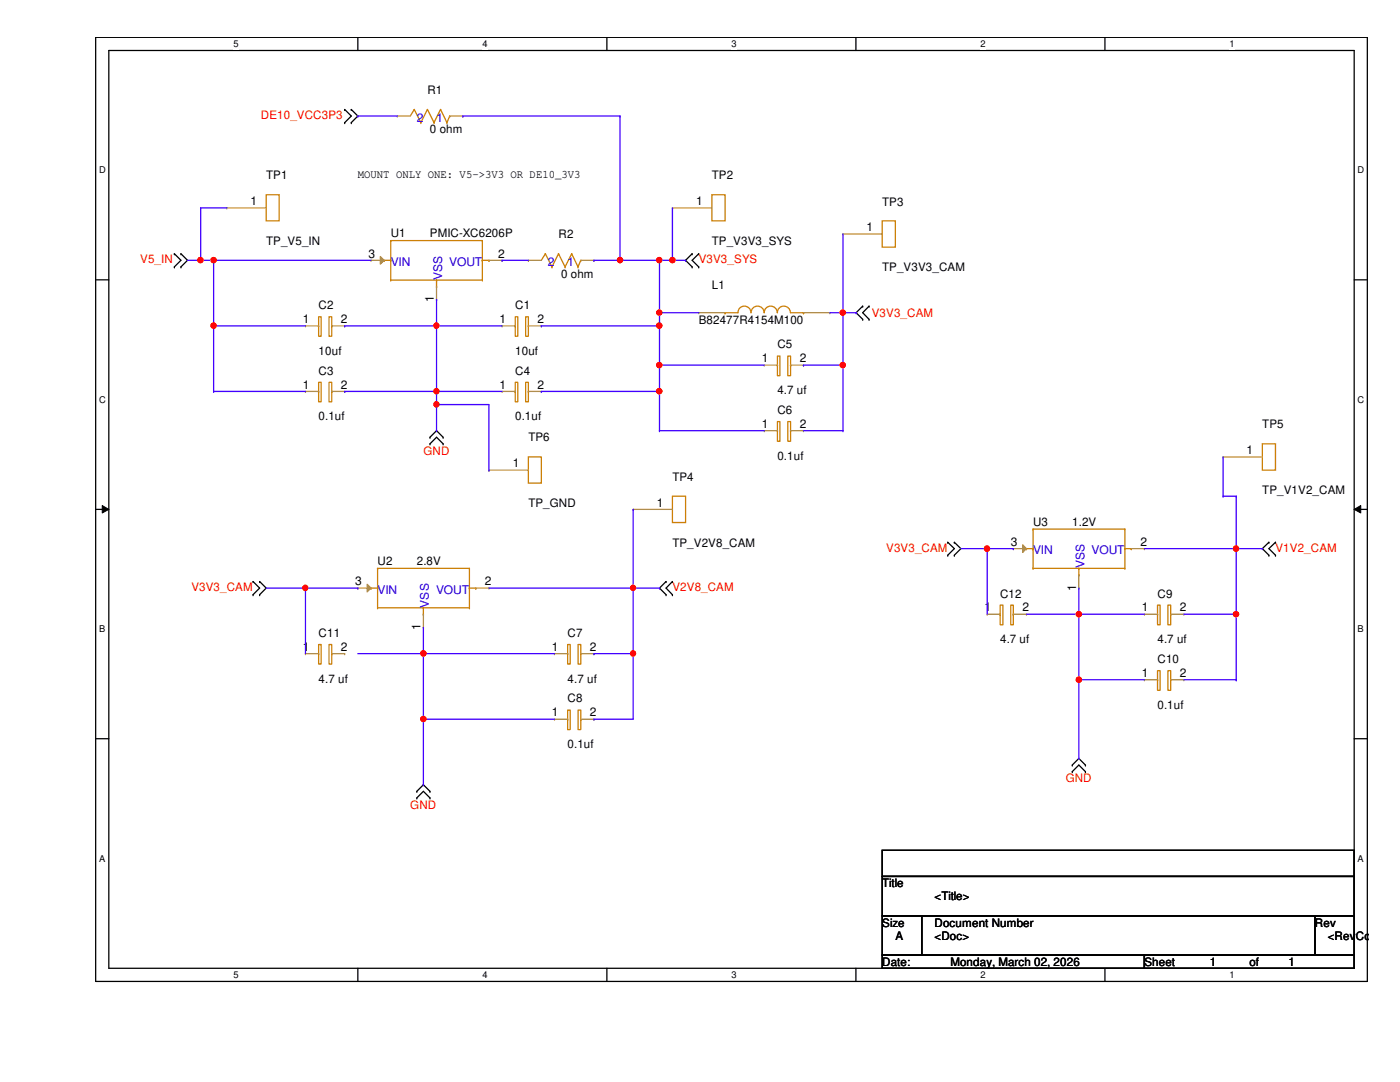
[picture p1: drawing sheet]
<svg xmlns="http://www.w3.org/2000/svg" width="279mm" height="216mm" viewBox="0 0 279 216" stroke-linecap="round" stroke-linejoin="round" font-family="sans-serif">
<path d="M19.1 7.5h253.8v188.3h-253.8zM21.7 10.1h248.6v183.1h-248.6z" fill="none" stroke="#000" stroke-width=".25"/>
<g fill="#fff">
<path d="M46.6 7.7h1v2.1h-1z"/>
<path d="M46.6 193.5h1v2.1h-1z"/>
</g>
<path d="M71.4 7.5v2.6M71.4 193.2v2.6" fill="none" stroke="#000" stroke-width=".25"/>
<g fill="#fff">
<path d="M96.3 7.7h1v2.1h-1z"/>
<path d="M96.3 193.5h1v2.1h-1z"/>
</g>
<path d="M121.1 7.5v2.6M121.1 193.2v2.6" fill="none" stroke="#000" stroke-width=".25"/>
<g fill="#fff">
<path d="M146 7.7h1v2.1h-1z"/>
<path d="M146 193.5h1v2.1h-1z"/>
</g>
<path d="M170.8 7.5v2.6M170.8 193.2v2.6" fill="none" stroke="#000" stroke-width=".25"/>
<g fill="#fff">
<path d="M195.7 7.7h1v2.1h-1z"/>
<path d="M195.7 193.5h1v2.1h-1z"/>
</g>
<path d="M220.5 7.5v2.6M220.5 193.2v2.6" fill="none" stroke="#000" stroke-width=".25"/>
<g fill="#fff">
<path d="M245.4 7.7h1v2.1h-1z"/>
<path d="M245.4 193.5h1v2.1h-1z"/>
<path d="M19.8 32.9h1.3v2.1h-1.3z"/>
<path d="M270.9 32.9h1.3v2.1h-1.3z"/>
<path d="M19.8 78.7h1.3v2.1h-1.3z"/>
<path d="M270.9 78.7h1.3v2.1h-1.3z"/>
</g>
<path d="M19.1 55.8h2.6M270.3 55.8h2.6" fill="none" stroke="#000" stroke-width=".25"/>
<g fill="#fff">
<path d="M19.8 124.5h1.2v2.1h-1.2z"/>
<path d="M270.9 124.5h1.3v2.1h-1.3z"/>
</g>
<path d="M19.1 101.6h2.6M270.3 101.6h2.6" fill="none" stroke="#000" stroke-width=".25"/>
<path d="M20.4 100.9l1.3 .7-1.3 .8zM270.3 101.6l1.3-.7v1.5z" fill="#000"/>
<path d="M20.4 100.9l1.3 .7-1.3 .8zM270.3 101.6l1.3-.7v1.5z" fill="none" stroke="#000" stroke-width=".2"/>
<g fill="#fff">
<path d="M19.8 170.3h1.2v2h-1.2z"/>
<path d="M270.9 170.3h1.3v2h-1.3z"/>
</g>
<g fill="none" stroke="#000" stroke-width=".25">
<path d="M68.8 21.8h.1M68.8 24.5h.1M68.8 21.8l1.3 1.4-1.3 1.3M70.1 24.5h.1M70.1 21.8h.1M70.1 21.8l1.3 1.4-1.3 1.3M34.8 50.6h.1M34.8 53.3h.1M34.8 50.6l1.3 1.3-1.3 1.4M36.1 53.3h.1M36.1 50.6h.1M36.1 50.6l1.3 1.3-1.3 1.4"/>
<path d="M138.1 50.6h.1M138.1 53.3h.1M138.1 50.6l-1.3 1.3 1.3 1.4M139.4 53.3h.1M139.4 50.6h.1M139.4 50.6l-1.3 1.3 1.3 1.4M172.2 61.1h.1M172.2 63.7h.1M172.2 61.1l-1.3 1.3 1.3 1.3M173.4 63.7h.1M173.4 61.1h.1M173.4 61.1l-1.2 1.3 1.2 1.3"/>
<path d="M85.8 87.2h.1M85.8 88.6h.1M85.8 87.2l1.3-1.3 1.3 1.3M85.8 88.6l1.3-1.4 1.3 1.4M88.4 87.2h.1M88.4 88.6h.1M50.5 116h.1M50.5 118.7h.1M50.5 116l1.3 1.3-1.3 1.4M51.8 118.7h.1M51.8 116h.1M51.8 116l1.3 1.3-1.3 1.4"/>
<path d="M132.9 116h.1M132.9 118.7h.1M132.9 116l-1.3 1.3 1.3 1.4M134.2 118.7h.1M134.2 116h.1M134.2 116l-1.3 1.3 1.3 1.4M189.1 108.2h.1M189.1 110.8h.1M189.1 108.2l1.4 1.3-1.4 1.3M190.5 110.8h.1M190.5 108.2h.1M190.5 108.2l1.3 1.3-1.3 1.3"/>
<path d="M253.2 108.2h.1M253.2 110.8h.1M253.2 108.2l-1.3 1.3 1.3 1.3M254.6 110.8h.1M254.6 108.2h.1M254.6 108.2l-1.4 1.3 1.4 1.3M19.1 147.4h2.6M83.2 157.9h.1M83.2 159.2h.1M83.2 157.9l1.3-1.3 1.3 1.3M83.2 159.2l1.3-1.3 1.3 1.3M85.8 157.9h.1"/>
<path d="M85.8 159.2h.1M214 152.7h.1M214 154h.1M214 152.7l1.3-1.4 1.3 1.4M214 154l1.3-1.3 1.3 1.3M216.6 152.7h.1M216.6 154h.1M270.3 147.4h2.6M176.1 169.7h94.2v5.2h-94.2zM176.1 174.9h94.2v7.9h-94.2zM176.1 182.8h7.8v7.8h-7.8zM176.1 190.6h52.3v2.6h-52.3z"/>
<path d="M183.9 182.8h78.5v7.8h-78.5zM228.4 190.6h41.9v2.6h-41.9zM262.4 182.8h7.9v7.8h-7.9z"/>
</g>
<g fill="none" stroke="#cc8006" stroke-width=".25">
<path d="M76.7 51.9h.1M76.7 51.9h1.3M78 55.9h.1M78 51.9h.1M78 48h.1M78 48h18.3M78 55.9h18.3M78 48v7.9M87.1 55.9h.1M87.1 57.1h.1M87.1 55.9v1.2M96.3 48h.1"/>
<path d="M96.3 51.9h.1M96.3 55.9h.1M96.3 48v7.9M96.3 51.9h1.3M97.6 51.9h.1"/>
</g>
<path d="M87.1 59.8h.1M87.1 57.1v2.7M97.6 51.9h2.6M100.2 51.9h.1" fill="none" stroke="#a84" stroke-width=".25"/>
<path d="M75.9 51.2l.8 .7-.8 .8z" fill="#a84"/>
<g fill="none" stroke="#a84" stroke-width=".25">
<path d="M74 51.9h.1M74 51.9h2.7M75.9 51.2l.8 .7-.8 .8zM61 65h.1M61 65h2.6M66.2 65h2.6M68.8 65h.1M100.2 78.1h.1M100.2 78.1h2.6M105.5 78.1h2.5M108 78.1h.1M152.5 85.9h.1"/>
<path d="M152.5 85.9h2.7M157.8 85.9h2.6M160.4 85.9h.1M95 117.3h2.6M97.6 117.3h.1M126.4 101.6h.1M126.4 101.6h7.8M84.5 125.2h.1M84.5 122.6v2.6"/>
</g>
<g fill="none" stroke="#cc8006" stroke-width=".25">
<path d="M63.6 63.2h.5v3.9h-.5zM63.6 65h.1M65.7 63.2h.5v3.9h-.5zM66.2 65h.1M102.8 76.3h.5v3.9h-.5zM102.8 78.1h.1M104.9 76.3h.6v3.9h-.6zM105.5 78.1h.1M134.2 99h2.6v5.3h-2.6zM155.2 84.1h.5v4h-.5zM155.2 85.9h.1M157.2 84.1h.6v4h-.6z"/>
<path d="M157.8 85.9h.1M74 117.3h.1M74 117.3h1.4M75.4 117.3h.1M75.4 113.4h.1M75.4 113.4h18.3M75.4 113.4v7.9M93.7 113.4h.1M93.7 117.3h.1M93.7 113.4v7.9M93.7 117.3h1.3M95 117.3h.1"/>
<path d="M75.4 121.3h.1M75.4 121.3h18.3M84.5 121.3h.1M84.5 122.6h.1M84.5 121.3v1.3M93.7 121.3h.1"/>
</g>
<path d="M73.3 116.6l.7 .7-.7 .8z" fill="#a84"/>
<g fill="none" stroke="#a84" stroke-width=".25">
<path d="M105.5 51.9h.1M105.5 51.9h2.5M115.9 51.9h2.6M118.5 51.9h.1M100.2 65h.1M100.2 65h2.6M105.5 65h2.5M108 65h.1M71.4 117.3h.1M71.4 117.3h2.6M73.3 116.6l.7 .7-.7 .8zM215.3 117.3h.1"/>
<path d="M215.3 114.7v2.6M225.8 109.5h2.6M228.4 109.5h.1"/>
</g>
<g fill="none" stroke="#cc8006" stroke-width=".25">
<path d="M108.8 50.6h.1M108.8 50.6l1.4 2.7M108.8 50.6l-.8 1.3M110.2 53.3h.1M111.5 50.6h.1M111.5 50.6l-1.3 2.7M111.5 50.6l1.3 2.7M112.8 53.3h.1M114.1 50.6h.1M114.1 50.6l-1.3 2.7M114.1 50.6l1.3 2.7M115.4 53.3h.1"/>
<path d="M115.9 51.9h.1M115.9 51.9l-.5 1.4M102.8 63.2h.5v3.9h-.5zM102.8 65h.1M104.9 63.2h.6v3.9h-.6zM105.5 65h.1M204.9 109.5h.1M204.9 109.5h1.3M206.2 113.4h.1M206.2 109.5h.1M206.2 105.6h.1M206.2 105.6h18.3"/>
<path d="M206.2 113.4h18.3M206.2 105.6v7.8M215.3 113.4h.1M215.3 114.7h.1M215.3 113.4v1.3M224.5 105.6h.1M224.5 109.5h.1M224.5 113.4h.1M224.5 105.6v7.8M224.5 109.5h1.3M225.8 109.5h.1"/>
</g>
<path d="M204.1 108.7l.8 .8-.8 .7z" fill="#a84"/>
<g fill="none" stroke="#a84" stroke-width=".25">
<path d="M79.3 23.2h.1M79.3 23.2h2.6M89.7 23.2h2.7M92.4 23.2h.1M45.3 41.5h.1M45.3 41.5h7.8M134.2 41.5h.1M134.2 41.5h7.9M168.2 46.7h.1M168.2 46.7h7.9M61 78.1h.1M61 78.1h2.6"/>
<path d="M66.2 78.1h2.6M68.8 78.1h.1M139.4 62.4h.1M139.4 62.4h5.3M152.5 72.9h.1M152.5 72.9h2.7M157.8 72.9h2.6M160.4 72.9h.1M160.4 62.4h5.2M165.6 62.4h.1M97.6 93.8h.1M97.6 93.8h7.9"/>
<path d="M244.1 91.2h.1M244.1 91.2h7.8M202.2 109.5h.1M202.2 109.5h2.7M204.1 108.7l.8 .8-.8 .7zM61 130.4h.1M61 130.4h2.6M66.2 130.4h2.6M68.8 130.4h.1M110.7 130.4h.1M110.7 130.4h2.6M115.9 130.4h2.6"/>
<path d="M118.5 130.4h.1M197 122.6h.1M197 122.6h2.6M202.2 122.6h2.7M204.9 122.6h.1M228.4 135.6h.1M228.4 122.6h.1M228.4 122.6h2.6M228.4 135.6h2.6M233.6 122.6h2.7M233.6 135.6h2.7M236.3 135.6h.1"/>
<path d="M236.3 122.6h.1M110.7 143.5h.1M110.7 143.5h2.6M115.9 143.5h2.6M118.5 143.5h.1"/>
</g>
<g fill="none" stroke="#cc8006" stroke-width=".25">
<path d="M53.1 38.9h2.6v5.2h-2.6zM82.7 21.8h.1M82.7 21.8l1.3 2.7M82.7 21.8l-.8 1.4M84 24.5h.1M85.3 21.8h.1M85.3 21.8l-1.3 2.7M85.3 21.8l1.3 2.7M86.6 24.5h.1M87.9 21.8h.1M87.9 21.8l-1.3 2.7M87.9 21.8l1.3 2.7"/>
<path d="M89.2 24.5h.1M89.7 23.2h.1M89.7 23.2l-.5 1.3M142.1 38.9h2.6v5.2h-2.6zM176.1 44.1h2.6v5.2h-2.6zM63.6 76.3h.5v3.9h-.5zM63.6 78.1h.1M65.7 76.3h.5v3.9h-.5zM66.2 78.1h.1M144.7 62.4h.1M144.7 62.4h2.6a1.29 1.29 0 0 1 1.3-1.3 1.29 1.29 0 0 1 1.3 1.3 1.31 1.31 0 0 1 1.3-1.3 1.31 1.31 0 0 1 1.3 1.3M152.5 62.4a1.29 1.29 0 0 1 1.3-1.3 1.29 1.29 0 0 1 1.3 1.3"/>
<path d="M155.2 71h.5v4h-.5zM155.2 72.9h.1M155.2 62.4a1.29 1.29 0 0 1 1.2-1.3 1.29 1.29 0 0 1 1.3 1.3M157.2 71h.6v4h-.6zM157.8 72.9h.1M157.8 62.4h2.6M160.4 62.4h.1M105.5 91.2h2.5v5.2h-2.5zM251.9 88.6h2.7v5.2h-2.7zM63.6 128.6h.5v3.9h-.5zM63.6 130.4h.1M65.7 128.6h.5v3.9h-.5z"/>
<path d="M66.2 130.4h.1M113.3 128.6h.5v3.9h-.5zM113.3 130.4h.1M115.4 128.6h.5v3.9h-.5zM115.9 130.4h.1M199.6 120.7h.6v4h-.6zM199.6 122.6h.1M201.7 120.7h.5v4h-.5zM202.2 122.6h.1M231 133.8h.5v4h-.5zM231 120.7h.5v4h-.5zM231 135.6h.1"/>
<path d="M231 122.6h.1M233.1 133.8h.5v4h-.5zM233.1 120.7h.5v4h-.5zM233.6 135.6h.1M233.6 122.6h.1M113.3 141.7h.5v3.9h-.5zM113.3 143.5h.1M115.4 141.7h.5v3.9h-.5zM115.9 143.5h.1"/>
</g>
<path d="M37.4 51.9h2.6M40 51.9h.1" fill="none" stroke="#4200ff" stroke-width=".25"/>
<circle cx="40" cy="51.9" r=".51" fill="#f00"/>
<circle cx="40" cy="51.9" r=".51" fill="none" stroke="#f00" stroke-width=".25"/>
<path d="M42.6 51.9h.1M42.6 51.9v13.1M87.1 59.8h.1M87.1 59.8v18.3M87.1 65h.1" fill="none" stroke="#4200ff" stroke-width=".25"/>
<circle cx="42.6" cy="65" r=".51" fill="#f00"/>
<circle cx="42.6" cy="65" r=".51" fill="none" stroke="#f00" stroke-width=".25"/>
<circle cx="42.6" cy="51.9" r=".51" fill="#f00"/>
<circle cx="42.6" cy="51.9" r=".51" fill="none" stroke="#f00" stroke-width=".25"/>
<path d="M42.6 51.9h.1M42.6 51.9h31.4M68.8 65h.1M68.8 65h18.3" fill="none" stroke="#4200ff" stroke-width=".25"/>
<circle cx="87.1" cy="65" r=".5" fill="#f00"/>
<circle cx="87.1" cy="65" r=".5" fill="none" stroke="#f00" stroke-width=".25"/>
<path d="M42.6 65h.1M42.6 65v13.1M68.8 78.1h.1M68.8 78.1h18.3" fill="none" stroke="#4200ff" stroke-width=".25"/>
<circle cx="87.1" cy="78.1" r=".5" fill="#f00"/>
<circle cx="87.1" cy="78.1" r=".5" fill="none" stroke="#f00" stroke-width=".25"/>
<path d="M87.1 78.1v2.6M87.1 80.7h.1" fill="none" stroke="#4200ff" stroke-width=".25"/>
<circle cx="87.1" cy="80.7" r=".5" fill="#f00"/>
<circle cx="87.1" cy="80.7" r=".5" fill="none" stroke="#f00" stroke-width=".25"/>
<path d="M87.1 78.1h.1M87.1 65h.1M87.1 78.1h13.1M87.1 65h13.1M108 65h.1M108 65h23.6" fill="none" stroke="#4200ff" stroke-width=".25"/>
<circle cx="131.6" cy="65" r=".51" fill="#f00"/>
<circle cx="131.6" cy="65" r=".51" fill="none" stroke="#f00" stroke-width=".25"/>
<path d="M131.6 51.9v10.5M131.6 62.4h.1" fill="none" stroke="#4200ff" stroke-width=".25"/>
<circle cx="131.6" cy="51.9" r=".51" fill="#f00"/>
<circle cx="131.6" cy="51.9" r=".51" fill="none" stroke="#f00" stroke-width=".25"/>
<circle cx="131.6" cy="62.4" r=".5" fill="#f00"/>
<circle cx="131.6" cy="62.4" r=".5" fill="none" stroke="#f00" stroke-width=".25"/>
<path d="M131.6 51.9h2.6M134.2 51.9h.1" fill="none" stroke="#4200ff" stroke-width=".25"/>
<circle cx="134.2" cy="51.9" r=".51" fill="#f00"/>
<circle cx="134.2" cy="51.9" r=".51" fill="none" stroke="#f00" stroke-width=".25"/>
<g fill="none" stroke="#4200ff" stroke-width=".25">
<path d="M71.4 23.2h.1M71.4 23.2h7.9M92.4 23.2h.1M92.4 23.2h31.3M123.7 23.2h.1M123.7 23.2v28.7M42.6 65h.1M42.6 78.1h.1M42.6 78.1h18.4M42.6 65h18.4M108 78.1h.1M108 78.1h23.6"/>
<path d="M131.6 72.9h.1M131.6 65v7.9"/>
</g>
<circle cx="123.7" cy="51.9" r=".51" fill="#f00"/>
<circle cx="123.7" cy="51.9" r=".51" fill="none" stroke="#f00" stroke-width=".25"/>
<g fill="none" stroke="#4200ff" stroke-width=".25">
<path d="M100.2 51.9h.1M100.2 51.9h5.3M118.5 51.9h.1M118.5 51.9h13.1M123.7 51.9h.1M131.6 62.4h.1M131.6 65h.1M131.6 62.4h7.8M131.6 62.4v2.6M160.4 72.9h.1M160.4 72.9h7.8M165.6 62.4h5.3"/>
<path d="M168.2 62.4h.1M168.2 72.9h.1M168.2 62.4v23.5M170.9 62.4h.1M160.4 85.9h7.8M168.2 85.9h.1"/>
</g>
<circle cx="168.2" cy="72.9" r=".51" fill="#f00"/>
<circle cx="168.2" cy="72.9" r=".51" fill="none" stroke="#f00" stroke-width=".25"/>
<path d="M131.6 72.9h.1M131.6 72.9h20.9" fill="none" stroke="#4200ff" stroke-width=".25"/>
<circle cx="131.6" cy="72.9" r=".51" fill="#f00"/>
<circle cx="131.6" cy="72.9" r=".51" fill="none" stroke="#f00" stroke-width=".25"/>
<path d="M131.6 78.1h.1M131.6 72.9v13M131.6 85.9h.1M131.6 85.9h20.9" fill="none" stroke="#4200ff" stroke-width=".25"/>
<circle cx="131.6" cy="78.1" r=".51" fill="#f00"/>
<circle cx="131.6" cy="78.1" r=".51" fill="none" stroke="#f00" stroke-width=".25"/>
<path d="M53.1 117.3h7.9M61 117.3h.1" fill="none" stroke="#4200ff" stroke-width=".25"/>
<circle cx="60.9" cy="117.3" r=".5" fill="#f00"/>
<circle cx="60.9" cy="117.3" r=".5" fill="none" stroke="#f00" stroke-width=".25"/>
<path d="M97.6 117.3h28.8M126.4 117.3h.1M126.4 117.3v13.1M126.4 130.4h.1M118.5 143.5h.1M118.5 143.5h7.9" fill="none" stroke="#4200ff" stroke-width=".25"/>
<circle cx="126.3" cy="130.4" r=".5" fill="#f00"/>
<circle cx="126.3" cy="130.4" r=".5" fill="none" stroke="#f00" stroke-width=".25"/>
<path d="M126.4 117.3h5.2M131.6 117.3h.1M84.5 130.4h.1M84.5 130.4h26.2M84.5 125.2v5.2M118.5 130.4h.1M118.5 130.4h7.9M126.4 130.4h.1M126.4 130.4v13.1" fill="none" stroke="#4200ff" stroke-width=".25"/>
<circle cx="84.5" cy="130.4" r=".51" fill="#f00"/>
<circle cx="84.5" cy="130.4" r=".51" fill="none" stroke="#f00" stroke-width=".25"/>
<path d="M84.5 130.4v26.2M84.5 143.5h.1M84.5 156.6h.1M84.5 143.5h26.2" fill="none" stroke="#4200ff" stroke-width=".25"/>
<circle cx="84.5" cy="143.5" r=".51" fill="#f00"/>
<circle cx="84.5" cy="143.5" r=".51" fill="none" stroke="#f00" stroke-width=".25"/>
<path d="M191.8 109.5h5.2M197 109.5h.1" fill="none" stroke="#4200ff" stroke-width=".25"/>
<circle cx="197" cy="109.5" r=".51" fill="#f00"/>
<circle cx="197" cy="109.5" r=".51" fill="none" stroke="#f00" stroke-width=".25"/>
<path d="M215.3 117.3v34M228.4 109.5h18.3M246.7 109.5h.1M215.3 122.6h.1M215.3 135.6h.1M215.3 122.6h13.1M215.3 135.6h13.1M215.3 151.3h.1" fill="none" stroke="#4200ff" stroke-width=".25"/>
<circle cx="215.3" cy="135.6" r=".51" fill="#f00"/>
<circle cx="215.3" cy="135.6" r=".51" fill="none" stroke="#f00" stroke-width=".25"/>
<path d="M251.9 109.5h.1M251.9 109.5h-5.2v26.1M236.3 122.6h10.4M236.3 135.6h10.4M246.7 122.6h.1M246.7 135.6h.1" fill="none" stroke="#4200ff" stroke-width=".25"/>
<circle cx="246.7" cy="122.5" r=".51" fill="#f00"/>
<circle cx="246.7" cy="122.5" r=".51" fill="none" stroke="#f00" stroke-width=".25"/>
<path d="M61 117.3h.1M61 117.3v13.1M61 117.3h10.4M71.4 117.3h.1M197 109.5h.1M197 109.5v13.1M197 109.5h5.2M202.2 109.5h.1M71.4 130.4h13.1M84.5 130.4h.1M204.9 122.6h10.4M215.3 122.6h.1" fill="none" stroke="#4200ff" stroke-width=".25"/>
<circle cx="215.3" cy="122.5" r=".51" fill="#f00"/>
<circle cx="215.3" cy="122.5" r=".51" fill="none" stroke="#f00" stroke-width=".25"/>
<path d="M40 41.5h.1M40 51.9h.1M40 41.5h5.3M40 41.5v10.4M40 51.9h2.6M42.6 51.9h.1M134.2 51.9h.1M134.2 51.9h2.6M134.2 41.5v10.4M136.8 51.9h.1M168.2 46.7v15.7M168.2 62.4h.1" fill="none" stroke="#4200ff" stroke-width=".25"/>
<circle cx="168.2" cy="62.4" r=".5" fill="#f00"/>
<circle cx="168.2" cy="62.4" r=".5" fill="none" stroke="#f00" stroke-width=".25"/>
<path d="M126.4 101.6h.1M126.4 101.6v15.7" fill="none" stroke="#4200ff" stroke-width=".25"/>
<circle cx="126.3" cy="117.3" r=".5" fill="#f00"/>
<circle cx="126.3" cy="117.3" r=".5" fill="none" stroke="#f00" stroke-width=".25"/>
<path d="M87.1 80.7h.1M87.1 85.9h.1M87.1 80.7h10.5v13.1M87.1 80.7v5.2M97.6 93.8h.1M244.1 99h.1M244.1 91.2v7.8M244.1 99h2.6M246.7 99h.1M246.7 99v10.5M246.7 109.5h.1" fill="none" stroke="#4200ff" stroke-width=".25"/>
<circle cx="246.7" cy="109.5" r=".51" fill="#f00"/>
<circle cx="246.7" cy="109.5" r=".51" fill="none" stroke="#f00" stroke-width=".25"/>
<circle cx="40" cy="51.9" r=".51" fill="#f00"/>
<circle cx="40" cy="51.9" r=".51" fill="none" stroke="#f00" stroke-width=".25"/>
<circle cx="42.6" cy="65" r=".51" fill="#f00"/>
<circle cx="42.6" cy="65" r=".51" fill="none" stroke="#f00" stroke-width=".25"/>
<circle cx="42.6" cy="51.9" r=".51" fill="#f00"/>
<circle cx="42.6" cy="51.9" r=".51" fill="none" stroke="#f00" stroke-width=".25"/>
<circle cx="87.1" cy="65" r=".5" fill="#f00"/>
<circle cx="87.1" cy="65" r=".5" fill="none" stroke="#f00" stroke-width=".25"/>
<circle cx="87.1" cy="78.1" r=".5" fill="#f00"/>
<circle cx="87.1" cy="78.1" r=".5" fill="none" stroke="#f00" stroke-width=".25"/>
<circle cx="87.1" cy="80.7" r=".5" fill="#f00"/>
<circle cx="87.1" cy="80.7" r=".5" fill="none" stroke="#f00" stroke-width=".25"/>
<circle cx="131.6" cy="65" r=".51" fill="#f00"/>
<circle cx="131.6" cy="65" r=".51" fill="none" stroke="#f00" stroke-width=".25"/>
<circle cx="131.6" cy="51.9" r=".51" fill="#f00"/>
<circle cx="131.6" cy="51.9" r=".51" fill="none" stroke="#f00" stroke-width=".25"/>
<circle cx="131.6" cy="62.4" r=".5" fill="#f00"/>
<circle cx="131.6" cy="62.4" r=".5" fill="none" stroke="#f00" stroke-width=".25"/>
<circle cx="134.2" cy="51.9" r=".51" fill="#f00"/>
<circle cx="134.2" cy="51.9" r=".51" fill="none" stroke="#f00" stroke-width=".25"/>
<circle cx="123.7" cy="51.9" r=".51" fill="#f00"/>
<circle cx="123.7" cy="51.9" r=".51" fill="none" stroke="#f00" stroke-width=".25"/>
<circle cx="168.2" cy="72.9" r=".51" fill="#f00"/>
<circle cx="168.2" cy="72.9" r=".51" fill="none" stroke="#f00" stroke-width=".25"/>
<circle cx="131.6" cy="72.9" r=".51" fill="#f00"/>
<circle cx="131.6" cy="72.9" r=".51" fill="none" stroke="#f00" stroke-width=".25"/>
<circle cx="131.6" cy="78.1" r=".51" fill="#f00"/>
<circle cx="131.6" cy="78.1" r=".51" fill="none" stroke="#f00" stroke-width=".25"/>
<circle cx="60.9" cy="117.3" r=".5" fill="#f00"/>
<circle cx="60.9" cy="117.3" r=".5" fill="none" stroke="#f00" stroke-width=".25"/>
<circle cx="126.3" cy="130.4" r=".5" fill="#f00"/>
<circle cx="126.3" cy="130.4" r=".5" fill="none" stroke="#f00" stroke-width=".25"/>
<circle cx="84.5" cy="130.4" r=".51" fill="#f00"/>
<circle cx="84.5" cy="130.4" r=".51" fill="none" stroke="#f00" stroke-width=".25"/>
<circle cx="84.5" cy="143.5" r=".51" fill="#f00"/>
<circle cx="84.5" cy="143.5" r=".51" fill="none" stroke="#f00" stroke-width=".25"/>
<circle cx="197" cy="109.5" r=".51" fill="#f00"/>
<circle cx="197" cy="109.5" r=".51" fill="none" stroke="#f00" stroke-width=".25"/>
<circle cx="215.3" cy="135.6" r=".51" fill="#f00"/>
<circle cx="215.3" cy="135.6" r=".51" fill="none" stroke="#f00" stroke-width=".25"/>
<circle cx="246.7" cy="122.5" r=".51" fill="#f00"/>
<circle cx="246.7" cy="122.5" r=".51" fill="none" stroke="#f00" stroke-width=".25"/>
<circle cx="215.3" cy="122.5" r=".51" fill="#f00"/>
<circle cx="215.3" cy="122.5" r=".51" fill="none" stroke="#f00" stroke-width=".25"/>
<circle cx="168.2" cy="62.4" r=".5" fill="#f00"/>
<circle cx="168.2" cy="62.4" r=".5" fill="none" stroke="#f00" stroke-width=".25"/>
<circle cx="126.3" cy="117.3" r=".5" fill="#f00"/>
<circle cx="126.3" cy="117.3" r=".5" fill="none" stroke="#f00" stroke-width=".25"/>
<circle cx="246.7" cy="109.5" r=".51" fill="#f00"/>
<circle cx="246.7" cy="109.5" r=".51" fill="none" stroke="#f00" stroke-width=".25"/>
<g font-size="2.4" fill="#00c">
<text x="83.2" y="24.3">2</text>
<text x="87.1" y="24.3">1</text>
<text x="78" y="53">VIN</text>
<text x="89.7" y="53">VOUT</text>
<text x="109.3" y="53">2</text>
<text x="113.3" y="53">1</text>
<text x="88.2" y="55.8" transform="rotate(-90 88.2 55.8)">VSS</text>
<text x="206.2" y="110.6">VIN</text>
<text x="216.4" y="113.4" transform="rotate(-90 216.4 113.4)">VSS</text>
<text x="217.8" y="110.6">VOUT</text>
<text x="75.4" y="118.4">VIN</text>
<text x="87" y="118.4">VOUT</text>
<text x="85.6" y="121.2" transform="rotate(-90 85.6 121.2)">VSS</text>
</g>
<g font-size="2.4">
<text x="50" y="40.9">1</text>
<text x="138.9" y="40.9">1</text>
<text x="172.9" y="46.1">1</text>
<text x="73.5" y="51.4">3</text>
<text x="99.4" y="51.4">2</text>
<text x="60.5" y="64.5">1</text>
<text x="68" y="64.5">2</text>
<text x="86.6" y="60.3" transform="rotate(-90 86.6 60.3)">1</text>
<text x="99.7" y="64.5">1</text>
<text x="107.3" y="64.5">2</text>
<text x="60.5" y="77.6">1</text>
<text x="68" y="77.6">2</text>
<text x="99.7" y="77.6">1</text>
<text x="107.3" y="77.6">2</text>
<text x="152" y="72.3">1</text>
<text x="159.6" y="72.3">2</text>
<text x="152" y="85.4">1</text>
<text x="159.6" y="85.4">2</text>
<text x="102.3" y="93.3">1</text>
<text x="248.8" y="90.6">1</text>
<text x="131.1" y="101.1">1</text>
<text x="201.7" y="108.9">3</text>
<text x="227.6" y="108.9">2</text>
<text x="70.9" y="116.8">3</text>
<text x="96.8" y="116.8">2</text>
<text x="214.8" y="117.9" transform="rotate(-90 214.8 117.9)">1</text>
<text x="83.9" y="125.7" transform="rotate(-90 83.9 125.7)">1</text>
<text x="196.5" y="122">1</text>
<text x="204" y="122">2</text>
<text x="227.9" y="122">1</text>
<text x="235.5" y="122">2</text>
<text x="60.5" y="129.9">1</text>
<text x="68" y="129.9">2</text>
<text x="110.2" y="129.9">1</text>
<text x="117.7" y="129.9">2</text>
<text x="227.9" y="135.1">1</text>
<text x="235.5" y="135.1">2</text>
<text x="110.2" y="143">1</text>
<text x="117.7" y="143">2</text>
</g>
<g font-size="2.3" fill="#f00">
<text x="52.1" y="23.7">DE10_VCC3P3</text>
<text x="28" y="52.5">V5_IN</text>
<text x="139.4" y="52.5">V3V3_SYS</text>
<text x="174" y="63.2">V3V3_CAM</text>
<text x="84.5" y="90.7">GND</text>
<text x="176.9" y="110.1">V3V3_CAM</text>
<text x="254.6" y="110.1">V1V2_CAM</text>
<text x="38.2" y="117.9">V3V3_CAM</text>
<text x="134.2" y="117.9">V2V8_CAM</text>
<text x="81.9" y="161.4">GND</text>
<text x="212.7" y="156.1">GND</text>
</g>
<g font-size="2.3">
<text x="85.3" y="18.8">R1</text>
<text x="85.8" y="26.6">0 ohm</text>
<text x="53.1" y="35.8">TP1</text>
<text x="71.4" y="35.5">MOUNT ONLY ONE: V5-&gt;3V3 OR DE10_3V3</text>
<text x="142.1" y="35.8">TP2</text>
<text x="176.1" y="41">TP3</text>
<text x="78" y="47.3">U1</text>
<text x="85.8" y="47.3">PMIC-XC6206P</text>
<text x="111.5" y="47.5">R2</text>
<text x="53.1" y="48.9">TP_V5_IN</text>
<text x="142.1" y="48.9">TP_V3V3_SYS</text>
<text x="112" y="55.4">0 ohm</text>
<text x="142.1" y="57.7">L1</text>
<text x="176.1" y="54.1">TP_V3V3_CAM</text>
<text x="63.6" y="61.7">C2</text>
<text x="102.8" y="61.7">C1</text>
<text x="139.4" y="64.6">B82477R4154M100</text>
<text x="63.6" y="70.8">10uf</text>
<text x="102.8" y="70.8">10uf</text>
<text x="155.2" y="69.5">C5</text>
<text x="63.6" y="74.8">C3</text>
<text x="102.8" y="74.8">C4</text>
<text x="63.6" y="83.9">0.1uf</text>
<text x="102.8" y="83.9">0.1uf</text>
<text x="155.2" y="82.6">C6</text>
<text x="155.2" y="78.7">4.7 uf</text>
<text x="105.5" y="88.1">TP6</text>
<text x="251.9" y="85.5">TP5</text>
<text x="134.2" y="96">TP4</text>
<text x="155.2" y="91.8">0.1uf</text>
<text x="105.5" y="101.2">TP_GND</text>
<text x="251.9" y="98.6">TP_V1V2_CAM</text>
<text x="206.2" y="104.9">U3</text>
<text x="214" y="104.9">1.2V</text>
<text x="75.4" y="112.7">U2</text>
<text x="83.2" y="112.7">2.8V</text>
<text x="134.2" y="109.1">TP_V2V8_CAM</text>
<text x="199.6" y="119.3">C12</text>
<text x="231" y="119.3">C9</text>
<text x="63.6" y="127.1">C11</text>
<text x="113.3" y="127.1">C7</text>
<text x="199.6" y="128.4">4.7 uf</text>
<text x="231" y="128.4">4.7 uf</text>
<text x="63.6" y="136.2">4.7 uf</text>
<text x="113.3" y="136.2">4.7 uf</text>
<text x="231" y="132.3">C10</text>
<text x="113.3" y="140.2">C8</text>
<text x="231" y="141.5">0.1uf</text>
<text x="113.3" y="149.3">0.1uf</text>
<text x="176.1" y="177">Title</text>
<text x="186.5" y="179.7">&lt;Title&gt;</text>
<text x="176.1" y="184.9">Size</text>
<text x="186.5" y="184.9">Document Number</text>
<text x="262.4" y="184.9">Rev</text>
<text x="178.7" y="187.5">A</text>
<text x="186.5" y="187.5">&lt;Doc&gt;</text>
<text x="265" y="187.5">&lt;RevCo</text>
<text x="176.1" y="192.7">Date:</text>
<text x="189.7" y="192.7">Monday, March 02, 2026</text>
<text x="228.4" y="192.7">Sheet</text>
<text x="241.5" y="192.7">1</text>
<text x="249.3" y="192.7">of</text>
<text x="257.2" y="192.7">1</text>
</g>
<g font-size="1.9">
<text x="46.6" y="9.4">5</text>
<text x="96.3" y="9.4">4</text>
<text x="146" y="9.4">3</text>
<text x="195.7" y="9.4">2</text>
<text x="245.4" y="9.4">1</text>
<text x="19.8" y="34.6">D</text>
<text x="270.9" y="34.6">D</text>
<text x="19.8" y="80.3">C</text>
<text x="270.9" y="80.3">C</text>
<text x="19.8" y="126.2">B</text>
<text x="270.9" y="126.2">B</text>
<text x="19.8" y="171.9">A</text>
<text x="270.9" y="171.9">A</text>
<text x="46.6" y="195.2">5</text>
<text x="96.3" y="195.2">4</text>
<text x="146" y="195.2">3</text>
<text x="195.7" y="195.2">2</text>
<text x="245.4" y="195.2">1</text>
</g>
</svg>
